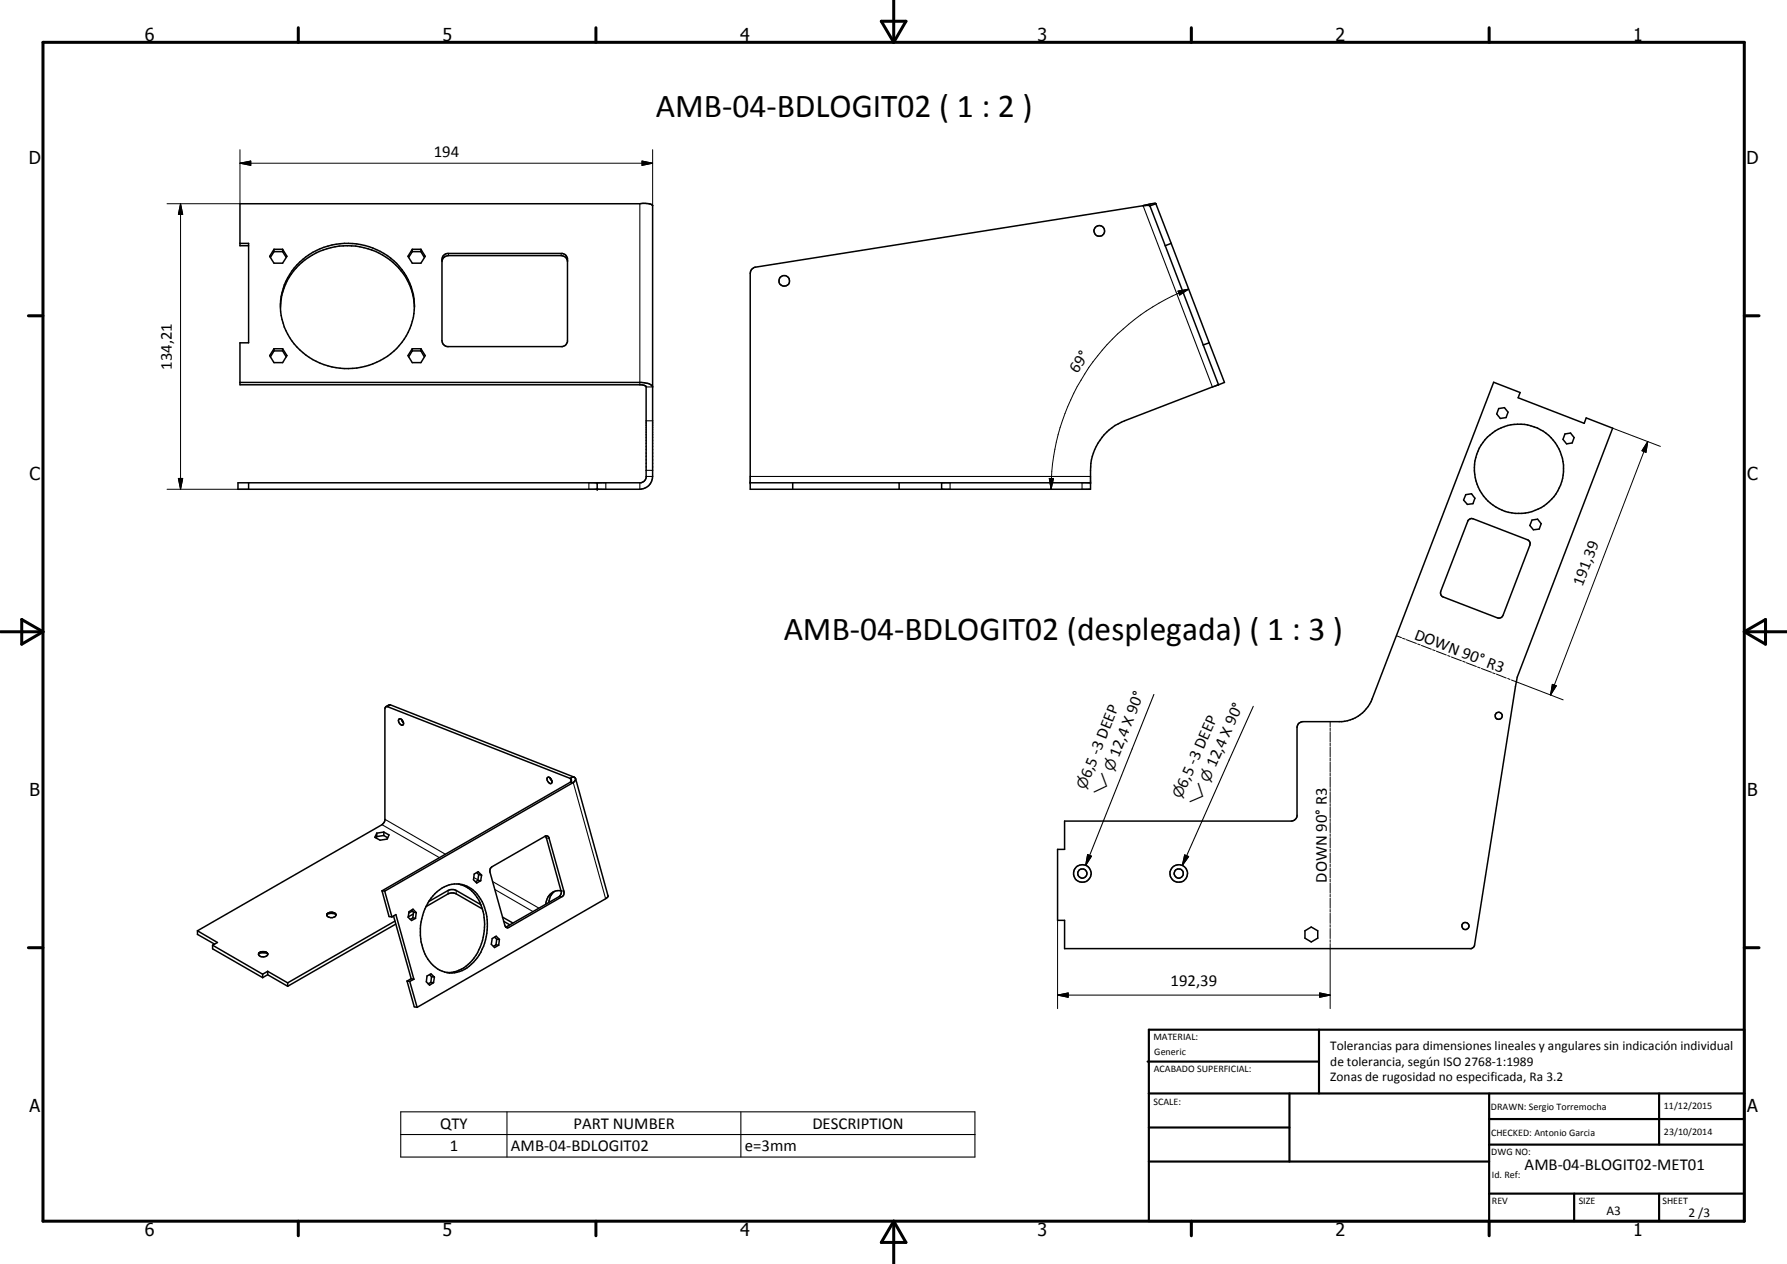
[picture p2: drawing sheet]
<svg xmlns="http://www.w3.org/2000/svg" width="420mm" height="297mm" viewBox="0 0 420 297" stroke-linecap="round" stroke-linejoin="round" font-family="sans-serif">
<g fill="none" stroke="#000" stroke-width=".35">
<path d="M56.4 57.2h2.1v23.4h-2.1v9.8h94.3l.8 .2 .4 .2v21.5l-.4 .7-.8 .5h-94.7v1.5h94.4a3 3 0 0 0 3-3v-63.7l-.1-.2-1.5-.3-95.4 .1v9.8h2.1M64.4 58.6v.5M64.4 58.6h2.1M64.4 59.1h2.1M64.4 58.6l-1 1.6 1 1.6h2.1l1-1.6-1-1.6M64.4 59.1l-.8 1.4M66.5 58.6v.5M66.5 59.1l.8 1.4M96.9 58.6h2.1M96.9 58.6v.5M96.9 59.1h2.1M96.9 58.6l-1 1.6 1 1.6h2.1l1-1.6-1-1.6"/>
<path d="M96.9 59.1l-.8 1.4M99 58.6v.5M99 59.1l.8 1.4M268.8 48.3l-91.6 14.6a1.54 1.54 0 0 0-.8 1.4v50.7h80v-4.5a12.5 12.5 0 0 1 8-11.6l22.1-8.5M268.8 48.3h1.2l.4 .1M270.4 48.4l3.6 9.3M271.8 47.9l-.8-.1-2.2 .5M271.8 47.9l16.1 42-1.4 .5M271.8 47.9l-1.4 .5M274 57.7l12.5 32.7M275.4 57.2l-1.4 .5M65.9 71.5a15.2 15.2 0 0 0 15.1 15.1 15.4 15.4 0 0 0 16.4-14.7 15.5 15.5 0 0 0-18.4-14.5 15.1 15.1 0 0 0-13.1 14.8"/>
<path d="M66 71.2a15.5 15.5 0 0 1 17.6-13.4 15.3 15.3 0 0 1 13.8 14.4M104.2 60.2l.9-.6h27.4a1.41 1.41 0 0 1 .9 1.1v19.6a1.49 1.49 0 0 1-1.2 1.1h-27.1l-.5-.2-.4-.3-.3-.8v-19.1zM133.4 61.2a1.53 1.53 0 0 0-1.5-1.1h-26.5a1.53 1.53 0 0 0-1.5 1.4M56.4 89.9h94.4a3 3 0 0 1 2.6 .9v.1M64.4 82h2.1M64.4 82v.5M64.4 82.5h2.1M64.4 82l-1 1.6 1 1.6h2.1l1-1.6-1-1.6M64.4 82.5l-.8 1.4M66.5 82v.5M66.5 82.5l.8 1.4M96.9 82h2.1"/>
<path d="M96.9 82.5h2.1M96.9 82l-1 1.6 1 1.6h2.1l1-1.6-1-1.6M96.9 82v.5M96.9 82.5l-.8 1.4M99 82v.5M99 82.5l.8 1.4M284.3 80.6l-1.4 .5M351.2 89.8l6.2 2.4-.5 1.3 15.6 6 .4-1.3 6.3 2.4-22.5 58.5-10.2 63.4-.5 .4h-95.7v-6.6h-1.6v-16.7h1.6v-6.6h53.3l.6-.2 .4-.3 .4-.6v-21l.1-.5 .3-.4 .9-.4h9.2a8.3 8.3 0 0 0 7.1-5.3zM352.4 96l1.3-.2 .9 1.1-.5 1.2-1.3 .2-.9-1zM58.5 113.5v1.5M140.4 113.5v1.5M176.4 113.5h80"/>
<path d="M186.4 113.5v1.5M211.4 113.5v1.5M221.4 113.5v1.5M344.6 116.2l1.4-.2 .8 1.1-.5 1.3-1.3 .1-.9-1zM367.9 102l1.4-.2 .8 1-.5 1.3-1.3 .2-.8-1zM345.2 122.3a1.07 1.07 0 0 1 1.2-.4l12.9 5 .4 .6v.6l-6.3 16.5-.6 .6h-.7l-12.8-4.9-.6-.6v-.7zM360.2 122.2l1.3-.2 .9 1.1-.5 1.2-1.4 .2-.8-1zM90.7 166.1l.7-.4h.4l43 16.8M94.4 169.1l.5 .7M94.4 169.1a.47 .47 0 0 0-.6-.1 .47 .47 0 0 0 0 .7 .65 .65 0 0 0 .4 .6 .65 .65 0 0 0 .7-.1v-.4M88.6 195.8v.8M88.6 196.6l-.2 .3"/>
<path d="M90.2 195.5l1.3 .7-.5 1-1.6 .2-1.3-.6 .5-1M90.2 195.5l-1.6 .3M90.2 195.5v.8M90.2 196.3l1 .6M90.2 196.3l-1.6 .3M128.2 196.5l3.7 12.8M129.4 182.8l.4 .8M129.4 182.8a.47 .47 0 0 0-.7 0 .47 .47 0 0 0 0 .6l.7 .7 .3-.1 .1-.4M134.1 182.9l-43.3-16.9-.3 .5v26.2l-.4 .8-43.7 25.2M134.1 182.9a.49 .49 0 0 1 .3 .5 .49 .49 0 0 1-.3 .4M134.1 183.8l.7 .1M134.1 183.8l-44.3 25.5"/>
<path d="M134.8 182.5l-.7 .4M134.8 182.5l.5 .5M134.8 183.9l-44.3 25.5M135.3 183l7.7 27.6-.1 .2-44.8 25.9M135.3 183l-.1 .4-.4 .5M46.4 218.7l4.7 2.8-1.1 .6M46.4 218.7v.9l4 2.3M76.9 214.8l.6-.1a1.27 1.27 0 0 1 1.5 .3M77.7 214.4l-.8 .4M77.8 214.4l1 .2a.61 .61 0 0 1 .1 .8 .61 .61 0 0 1-.7 .2l-1-.1a.52 .52 0 0 1-.3-.7M78.6 214.5h-.2a1.24 1.24 0 0 0-1.5 .4M78.7 214.6l.1 .1"/>
<path d="M89.8 209.3l1.7 6.1 .6 .1M89.8 209.3l.7 .1M90.5 209.4l1.6 6.1M92.1 215.5l1-.6 4.2 15.2M92.5 215.3l4.2 14.7M92.9 216.5l-25.3 14.5M93 217.2l-25.4 14.6M96.8 213.9l.4 .5M96.9 214.1l-.8 .4M97.1 215.7l.6 .1M97.1 215.7l-.6 .4M97.2 214.8l-1.2 .6"/>
<path d="M97.2 214.4l.7 .1M97.2 214.4l-.1 1.3M97.9 214.5l-.8-.8-.9 .5-.2 1.4 .8 .7 .9-.5M97.9 214.5l-.2 1.3M100.1 213.1l5.3-3 1.2-.3 .7 .3 6.1 3.5M100.8 211.9l4.6-2.6 1.2-.3 .7 .3 5.8 3.3M102.3 210a6.6 6.6 0 0 1 11.1 1.9 12.9 12.9 0 0 1-3.6 15.6 6.4 6.4 0 0 1-9.6-2.7 13 13 0 0 1 2.1-14.8zM107.8 207.7a8.3 8.3 0 0 1 5.9 7.2 12.6 12.6 0 0 1-4.7 12.6l-1.7 .8-1.1 .2h-1.2M112.1 205.1l.5 .4M112.3 206.9l.7 .1M112.3 206.9l-.5 .3M112.6 205.5l.6 .2"/>
<path d="M112.6 205.5l-.3 1.4M113.2 205.7l-.8-.8-.9 .5-.2 1.4 .8 .7 .9-.5M113.2 205.7l-.2 1.3M115.4 204l12.8-7.5h.6l.3 .3 3.5 12.6-.1 .9-.2 .4-13 7.4-.4-.3-.2-.4-3.5-12.4zM118.1 215.5l2.5 1.4M118.4 216.5l1.5 .8M130.3 209.5a3.5 3.5 0 0 0-2 3M130.3 209.5l-.3 .3a3.9 3.9 0 0 0-1 2.3M131.9 209.3l-1.6 .2M131.9 209.3v.9l-.4 .5-12.6 7.2M306.8 218.7l1.5-.9 1.5 .9v1.8l-1.5 .9-1.5-.9zM50 222.1l11.8 6.8"/>
<path d="M50 222.1v.9l11.8 6.7M60.8 224.1v.2M60.9 224l.6-.1 1.4 .1M61.1 223.8l-.3 .3M61.6 223.6l-.4 .2M61.8 228.9v.8M62.1 223.6l.5 .2M62.2 223.6a1.28 1.28 0 0 0-1.3 .4M62.3 223.7l.5 .2 .1 .3M62.7 223.9a.57 .57 0 0 1 .1 .7 .57 .57 0 0 1-.6 .2 1.07 1.07 0 0 1-1.4-.6M62.9 228.3l-1.1 .6M62.9 229.1l-1.1 .6"/>
<path d="M62.9 228.3v.8M62.9 229.1l4.7 2.7M62.9 228.3l4.7 2.7M67.6 231v.8M95.7 230.5l.6 .1M95.7 230.5l1.7 6.1 .7 .1M96.3 230.6l1.8 6.1M96.7 230l-1 .5M96.7 230l.6 .1M97.3 230.1l-1 .5M101 229l.5 .5M101.3 230.9h.6"/>
<path d="M101.3 230.9l-.6 .3M101.5 229.5l.6 .1M101.5 229.5l-.2 1.4M102.1 229.6l-.8-.7-.9 .5-.2 1.3 .8 .8 .9-.6M102.1 229.6l-.2 1.3M116.3 220.2l.5 .5M116.6 222l.7 .1M116.6 222l-.6 .4M116.8 220.7l.6 .1M116.8 220.7l-.2 1.3M117.4 220.8l-.7-.8-1 .6-.2 1.3 .8 .8 1-.6M117.4 220.8l-.1 1.3"/>
<circle cx="258.5" cy="54.3" r="1.25"/>
<circle cx="184.4" cy="66" r="1.26"/>
<circle cx="357.1" cy="110.2" r="10.5"/>
<circle cx="352.4" cy="168.2" r=".83"/>
<circle cx="254.5" cy="205.3" r="1.09"/>
<circle cx="254.5" cy="205.3" r="2.07"/>
<circle cx="277.1" cy="205.3" r="1.1"/>
<circle cx="277.2" cy="205.3" r="2.06"/>
<circle cx="344.5" cy="217.6" r=".83"/>
</g>
<g fill="none" stroke="#000" stroke-width=".25">
<path d="M105.4 59.6v.5M131.9 59.6v.5M150.4 47.9v42.5M268.8 48.3l16.3 42.6M151.9 98.9h1.5M151.9 90.9h1.5M138.5 113.5v1.5M142.4 113.5v1.5M150.4 113.5v1.5M151.9 112h1.5M151.9 110.5h1.5M176.4 112h80"/>
<path d="M223.4 113.5v1.5M254.4 113.5v1.5M91.8 165.7l-.7 .4M271.3 163.2l-16 40.2M294.7 166l-16.7 37.4M89.8 193.8l13.5 7.7M90.5 192.5l14.2 8.2M128.5 196.9l.6 .1M134.1 182.9l.2 .7M134.8 183.9l7.6 27.3M105.4 209.3v.8M107.3 209.3v.8"/>
<path d="M111.4 206.2l1 .6M115.8 207.1l10.9 6.3M116.4 209l8.9 5.2M119 217.8l.7 .1M131.5 210.7h.6M131.9 209.3l.7 .1M255.7 200.8l.9 .4-1.3 2.2zM278.5 200.9l1 .4-1.5 2.1zM94.2 261.3h135v10.6h-135zM94.2 266.6h135M119.2 261.3v10.6M174.2 261.3v10.6"/>
</g>
<g fill="#000">
<circle cx="140.4" cy="113.5" r=".18"/>
<circle cx="140.4" cy="115" r=".18"/>
<circle cx="176.4" cy="113.5" r=".18"/>
<circle cx="256.4" cy="113.5" r=".18"/>
</g>
<g fill="none" stroke="#000" stroke-width=".24">
<path d="M56.4 38.4l2.6-.6v1.1zM56.4 38.4h97M56.4 35.2v12.7h-17.1M150.9 37.8l2.5 .6-2.5 .5zM153.4 35.2v13.1M42.4 47.9l.6 2.5h-1.1zM42.4 47.9v67.1M277 68.4l2.5-.5-2.1 1.4zM279.5 67.9a50.2 50.2 0 0 0-32.4 47.1M39.3 115h19.2M41.9 112.4h1.1l-.6 2.6zM246.7 112.4l1 .1-.6 2.5z"/>
<path d="M379.2 100.6l11.2 4.3M387.4 103.8l-.4 2.5-.9-.4zM387.4 103.8l-22.8 59.5M328.3 149.4l1.2 .5M329.8 150l.6 .2M330.7 150.3l2.3 .9M333.3 151.3l.6 .3M334.2 151.7l2.3 .9M336.8 152.7l.6 .2M337.7 153l2.4 .9M340.4 154.1l.5 .2M341.2 154.4l2.4 .9"/>
<path d="M343.9 155.4l.6 .2M344.8 155.7l2.3 .9M347.4 156.8l.6 .2M348.3 157.1l2.4 .9M350.9 158.1l.6 .2M351.8 158.4l2.3 .9M354.5 159.4l.5 .3M355.4 159.8l12.1 4.7M312.7 169.6v1.2M312.7 171.1v.6M312.7 172v2.4M312.7 174.6v.7"/>
<path d="M312.7 175.5v2.4M312.7 178.2v.6M312.7 179.1v2.4M365 160.8l.9 .4-1.3 2.1zM312.7 181.7v.7M312.7 182.6v2.4M312.7 185.3v.6M312.7 186.2v2.4M312.7 188.8v.7M312.7 189.7v2.5M312.7 192.4v.6M312.7 193.3v2.4"/>
<path d="M312.7 196v.6M312.7 196.8v2.4M312.7 199.5v.6M248.7 216.3v20.7M312.7 200.4v2.4M312.7 203.1v.6M312.7 204v2.3M312.7 206.6v.6M312.7 207.5v2.4M312.7 210.2v.6M312.7 211.1v2.3M312.7 213.7v.6"/>
<path d="M312.7 214.6v2.4M312.7 217.3v.6M312.7 218.2v2.4M248.7 233.8l2.5-.5v1.1zM248.7 233.8h64M310.3 233.3l2.4 .5-2.4 .6zM312.7 220.9v.5M312.7 221.7v15.3"/>
</g>
<g fill="none" stroke="#000" stroke-width=".71">
<path d="M10.1 9.9h400v277.1h-400zM70.1 6.5v3.4M140.1 6.5v3.4M207.2 5h5.8l-2.9 4.9zM210.1 0v9.9M280.1 6.5v3.4M350.1 6.5v3.4M6.7 74.2h3.4M410.1 74.2h3.5M.1 148.5h10M5.1 145.6l5 2.9-5 2.9zM410.1 148.5h10"/>
<path d="M410.1 148.5l5-2.9v5.8zM6.7 222.7h3.4M410.1 222.7h3.5M70.1 287v3.4M140.1 287v3.4M210.1 287v10M210.1 287l2.9 5h-5.8zM280.1 287v3.4M350.1 287v3.4"/>
</g>
<g fill="none" stroke="#000" stroke-width=".51">
<path d="M269.8 249.5h40.3M270.1 242h140v45h-140zM270.1 257h140M303.2 257v16M310.1 242v15M350.1 257v30M390.1 257v12M270.1 265h33.1M270.1 273h80M350.1 269h60M350.1 263h60M350.1 280.5h60"/>
<path d="M370.1 280.5v6.5M390.1 280.5v6.5"/>
</g>
<path d="M56.4 38.4l2.6-.6v1.1zM150.9 37.8l2.5 .6-2.5 .5zM42.4 47.9l.6 2.5h-1.1zM277 68.4l2.5-.5-2.1 1.4zM41.9 112.4h1.1l-.6 2.6zM246.7 112.4l1 .1-.6 2.5zM387.4 103.8l-.4 2.5-.9-.4zM365 160.8l.9 .4-1.3 2.1zM255.7 200.8l.9 .4-1.3 2.2zM278.5 200.9l1 .4-1.5 2.1zM248.7 233.8l2.5-.5v1.1zM310.3 233.3l2.4 .5-2.4 .6z" fill="#000"/>
<g font-size="7.9">
<text x="154.2" y="27.6">AMB-04-BDLOGIT02 ( 1 : 2 )</text>
<text x="184.3" y="150.4">AMB-04-BDLOGIT02 (desplegada) ( 1 : 3 )</text>
</g>
<g font-size="4.2">
<text x="34" y="9.6">6</text>
<text x="104" y="9.6">5</text>
<text x="174" y="9.6">4</text>
<text x="244" y="9.6">3</text>
<text x="314" y="9.6">2</text>
<text x="384" y="9.6">1</text>
<text x="6.8" y="38.7">D</text>
<text x="410.6" y="38.7">D</text>
<text x="7" y="112.9">C</text>
<text x="410.8" y="112.9">C</text>
<text x="7" y="187.1">B</text>
<text x="410.8" y="187.1">B</text>
<text x="7" y="261.4">A</text>
<text x="410.8" y="261.4">A</text>
<text x="34" y="290.4">6</text>
<text x="104" y="290.4">5</text>
<text x="174" y="290.4">4</text>
<text x="244" y="290.4">3</text>
<text x="314" y="290.4">2</text>
<text x="384" y="290.4">1</text>
</g>
<g font-size="3.9">
<text x="102" y="36.8">194</text>
<text x="40.4" y="86.9" transform="rotate(-90 40.4 86.9)">134,21</text>
<text x="253.2" y="87.8" transform="rotate(-55 253.2 87.8)">69°</text>
<text x="372.1" y="138" transform="rotate(-69 372.1 138)">191,39</text>
<text x="332.3" y="150.1" transform="rotate(21 332.3 150.1)">DOWN 90° R3</text>
<text x="263" y="178.1" transform="rotate(-68 263 178.1)">12,4 X 90°</text>
<text x="256.3" y="183.1" transform="rotate(-68 256.3 183.1)">6,5 -3 DEEP</text>
<text x="278.9" y="185.3" transform="rotate(-66 278.9 185.3)">6,5 -3 DEEP</text>
<text x="285.8" y="180.5" transform="rotate(-66 285.8 180.5)">12,4 X 90°</text>
<text x="312" y="207.4" transform="rotate(-90 312 207.4)">DOWN 90° R3</text>
<text x="275.2" y="231.8">192,39</text>
<text x="103.5" y="265.2">QTY</text>
<text x="134.8" y="265.2">PART NUMBER</text>
<text x="191" y="265.2">DESCRIPTION</text>
<text x="105.7" y="270.5">1</text>
<text x="120.1" y="270.6">AMB-04-BDLOGIT02</text>
<text x="175.1" y="270.6">e=3mm</text>
<text x="358.5" y="275">AMB-04-BLOGIT02-MET01</text>
</g>
<g font-size="3.3">
<text x="255.3" y="185.7" transform="rotate(-68 255.3 185.7)">n</text>
<text x="261.7" y="181.5" transform="rotate(-68 261.7 181.5)">n</text>
<text x="284.3" y="183.9" transform="rotate(-66 284.3 183.9)">n</text>
<text x="259.3" y="187.4" transform="rotate(-68 259.3 187.4)">w</text>
<text x="277.7" y="187.9" transform="rotate(-66 277.7 187.9)">n</text>
<text x="281.8" y="189.7" transform="rotate(-66 281.8 189.7)">w</text>
</g>
<g font-size="3.1">
<text x="312.7" y="246.8">Tolerancias para dimensiones lineales y angulares sin indicación individual</text>
<text x="312.7" y="250.4">de tolerancia, según ISO 2768-1:1989</text>
<text x="312.7" y="254">Zonas de rugosidad no especificada, Ra 3.2</text>
<text x="377.7" y="285.6">A3</text>
<text x="397" y="285.9">2 /3</text>
</g>
<g font-size="2.4">
<text x="271.2" y="244.4">MATERIAL:</text>
<text x="271.3" y="252">ACABADO SUPERFICIAL:</text>
<text x="271.4" y="247.9">Generic</text>
<text x="271.2" y="259.7">SCALE:</text>
<text x="350.6" y="260.8">DRAWN: Sergio Torremocha</text>
<text x="391.2" y="260.6">11/12/2015</text>
<text x="350.6" y="267">CHECKED: Antonio Garcia</text>
<text x="391.2" y="266.7">23/10/2014</text>
<text x="350.6" y="271.4">DWG NO:</text>
<text x="350.8" y="276.9">Id. Ref:</text>
<text x="350.8" y="282.8">REV</text>
<text x="371.2" y="282.9">SIZE</text>
<text x="390.9" y="282.9">SHEET</text>
</g>
</svg>
